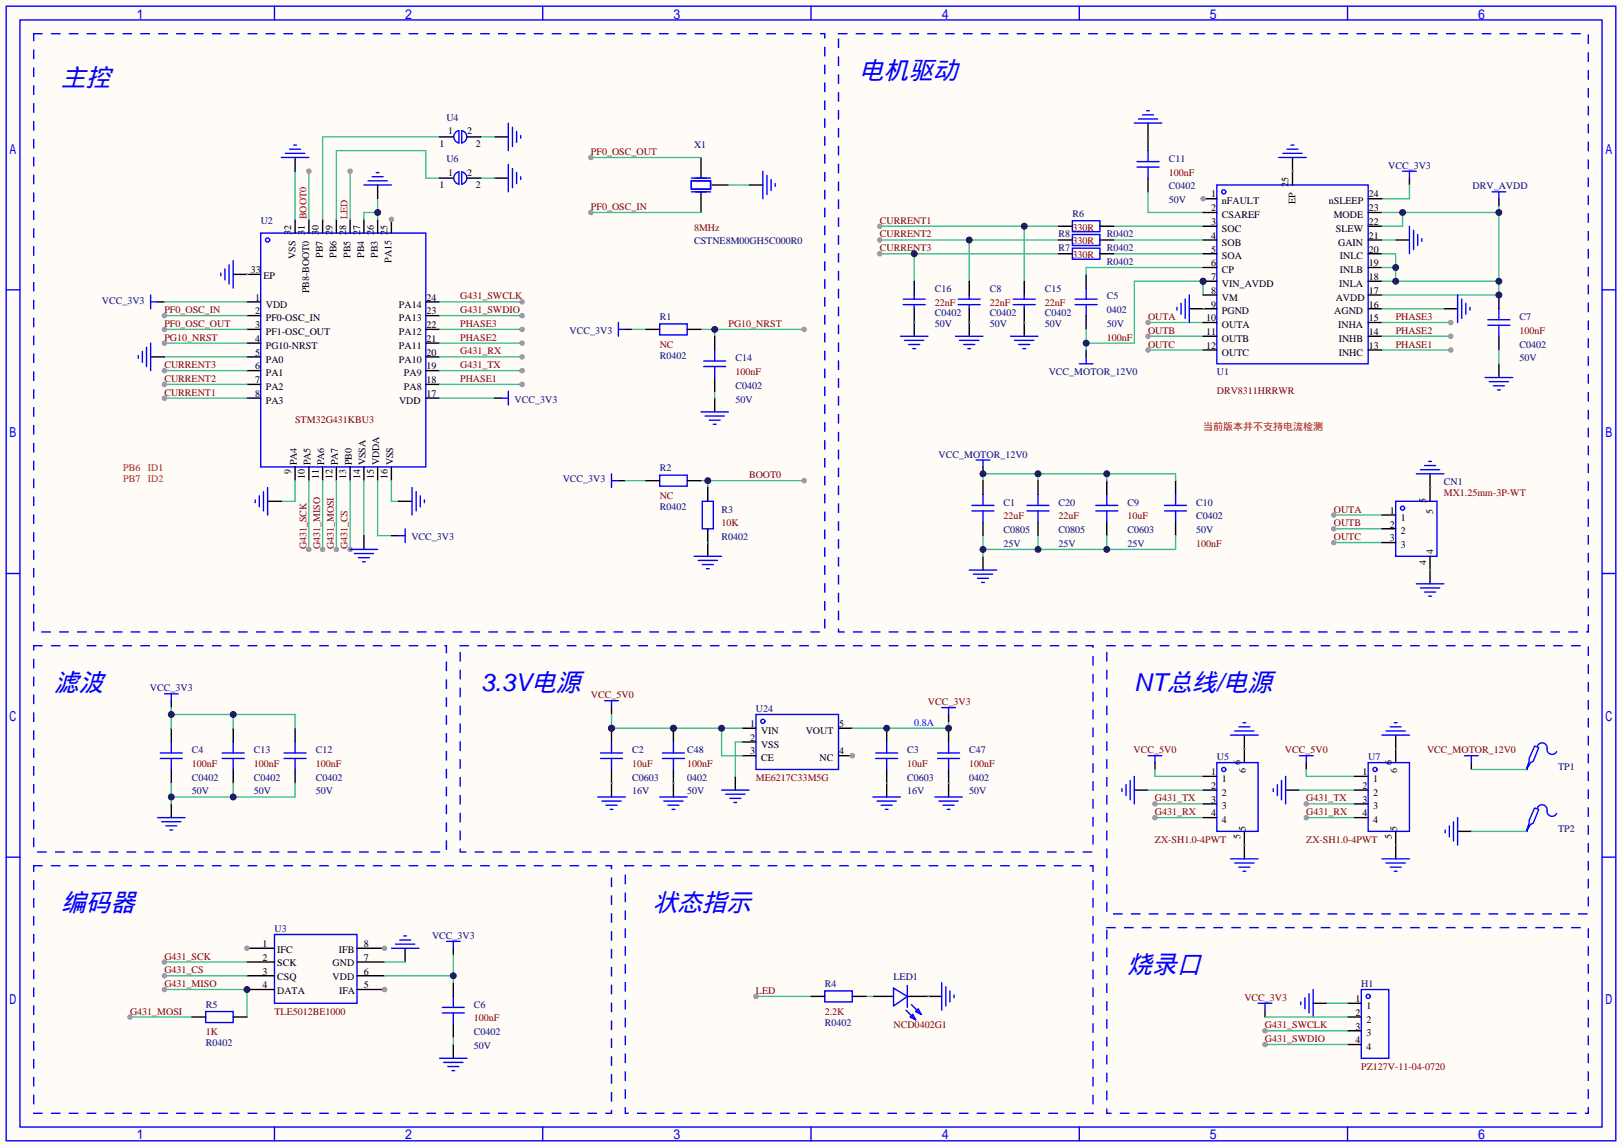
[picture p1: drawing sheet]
<svg xmlns="http://www.w3.org/2000/svg" width="299mm" height="212mm" viewBox="0 0 299 212" stroke-linecap="round" stroke-linejoin="round" font-family="sans-serif">
<path d="M0 0h299.5v211.8h-299.5z" fill="#fffcf7"/>
<g fill="none" stroke="#00f" stroke-width=".25">
<path d="M1.1 1.1h297.2v209.6h-297.2zM3.7 3.7h292.1v204.5h-292.1zM50.7 1.1v2.6M100.2 1.1v2.6M149.7 1.1v2.6M199.3 1.1v2.6M248.8 1.1v2.6M1.1 53.5h2.6M48.1 43.1h30.5v43.1h-30.5zM295.8 53.5h2.5M1.1 105.9h2.6M295.8 105.9h2.5"/>
<path d="M212 139.6h2.5M213.2 139.6v1.2M227.2 135.8h5.1M228 135h3.5M228.7 134.2h2.1M229.5 133.5h.5M239.9 139.6h2.5M241.2 139.6v1.2M255.1 135.8h5.1M255.9 135h3.6M256.7 134.2h2M257.4 133.5h.5"/>
<path d="M1.1 158.3h2.6M207.1 145.7v.5M207.9 144.9v2M208.7 144.1v3.6M209.4 143.4v5.1M227.2 158.6h5.1M228 159.4h3.5M235.1 145.7v.5M235.8 144.9v2M236.6 144.1v3.6M237.4 143.4v5.1M255.1 158.6h5.1"/>
<path d="M255.9 159.4h3.6M266.8 153.3v.5M267.6 152.5v2.1M268.4 151.8v3.5M269.1 151v5.1M295.8 158.3h2.5M228.7 160.1h2.1M229.5 160.9h.5M256.7 160.1h2M257.4 160.9h.5M50.7 208.2v2.5M100.2 208.2v2.5"/>
<path d="M149.7 208.2v2.5M199.3 208.2v2.5M248.8 208.2v2.5"/>
<circle cx="49.4" cy="44.3" r=".38"/>
</g>
<g fill="none" stroke="#000" stroke-width=".25">
<path d="M45.6 55.8h2.5M45.6 58.3h2.5M72.3 40.5v2.6M78.6 55.8h2.6M78.6 58.3h2.6M45.6 60.8h2.5M45.6 63.4h2.5M45.6 65.9h2.5M45.6 68.5h2.5M45.6 71h2.5M45.6 73.5h2.5M78.6 60.8h2.6"/>
<path d="M78.6 63.4h2.6M78.6 65.9h2.6M78.6 68.5h2.6M78.6 71h2.6M78.6 73.5h2.6M54.5 86.2v2.6M57 86.2v2.6M59.6 86.2v2.6M62.1 86.2v2.6M64.6 86.2v2.6M67.2 86.2v2.6M69.7 86.2v2.6"/>
<path d="M72.3 86.2v2.6M229.7 135.8v2.5M257.7 135.8v2.5M209.4 145.9h2.6M213.2 140.8v1.3M229.7 156.1v2.5M237.4 145.9h2.5M241.2 140.8v1.3M257.7 156.1v2.5M269.1 153.5h2.6"/>
</g>
<circle cx="72.3" cy="40.5" r=".51" fill="#999"/>
<path d="M45.6 50.7h2.5M54.5 40.5v2.6M57 40.5v2.6M59.6 40.5v2.6M62.1 40.5v2.6M64.6 40.5v2.6M67.2 40.5v2.6M69.7 40.5v2.6M45.6 175.1h5.1" fill="none" stroke="#000" stroke-width=".25"/>
<path d="M50.7 172.6h15.2v12.7h-15.2z" fill="none" stroke="#00f" stroke-width=".25"/>
<circle cx="45.6" cy="175.1" r=".51" fill="#999"/>
<path d="M45.6 177.7h5.1M45.6 180.2h5.1M45.6 182.8h5.1M65.9 182.8h5.1" fill="none" stroke="#000" stroke-width=".25"/>
<circle cx="71" cy="182.8" r=".51" fill="#999"/>
<path d="M65.9 177.7h5.1M65.9 175.1h5.1M65.9 180.2h5.1" fill="none" stroke="#000" stroke-width=".25"/>
<circle cx="71" cy="175.1" r=".51" fill="#999"/>
<path d="M29.1 55.8h1.3M43.1 50.7h2.5" fill="none" stroke="#000" stroke-width=".25"/>
<path d="M27.8 54.5v2.5M27.8 55.8h1.3M40.8 50.4v.5M41.5 49.7v2M42.3 48.9v3.6M43.1 48.1v5.1" fill="none" stroke="#00f" stroke-width=".25"/>
<path d="M30.4 55.8h15.2M30.4 58.3h15.2M45.6 50.7h.1" fill="none" stroke="#3dbd91" stroke-width=".25"/>
<circle cx="30.4" cy="58.3" r=".51" fill="#999"/>
<path d="M30.4 60.8h15.2" fill="none" stroke="#3dbd91" stroke-width=".25"/>
<circle cx="30.4" cy="60.8" r=".51" fill="#999"/>
<path d="M30.4 63.4h15.2" fill="none" stroke="#3dbd91" stroke-width=".25"/>
<circle cx="30.4" cy="63.4" r=".51" fill="#999"/>
<path d="M30.4 65.9h15.2M30.4 68.5h15.2" fill="none" stroke="#3dbd91" stroke-width=".25"/>
<circle cx="30.4" cy="68.5" r=".51" fill="#999"/>
<path d="M30.4 71h15.2" fill="none" stroke="#3dbd91" stroke-width=".25"/>
<circle cx="30.4" cy="71" r=".51" fill="#999"/>
<path d="M30.4 73.5h15.2" fill="none" stroke="#3dbd91" stroke-width=".25"/>
<circle cx="30.4" cy="73.5" r=".51" fill="#999"/>
<path d="M81.2 55.8h15.2" fill="none" stroke="#3dbd91" stroke-width=".25"/>
<circle cx="96.4" cy="55.8" r=".51" fill="#999"/>
<path d="M81.2 58.3h15.2" fill="none" stroke="#3dbd91" stroke-width=".25"/>
<circle cx="96.4" cy="58.3" r=".51" fill="#999"/>
<path d="M81.2 60.8h15.2" fill="none" stroke="#3dbd91" stroke-width=".25"/>
<circle cx="96.4" cy="60.8" r=".51" fill="#999"/>
<path d="M81.2 63.4h15.2" fill="none" stroke="#3dbd91" stroke-width=".25"/>
<circle cx="96.4" cy="63.4" r=".51" fill="#999"/>
<path d="M81.2 65.9h15.2" fill="none" stroke="#3dbd91" stroke-width=".25"/>
<circle cx="96.4" cy="65.9" r=".51" fill="#999"/>
<path d="M81.2 68.5h15.2" fill="none" stroke="#3dbd91" stroke-width=".25"/>
<circle cx="96.4" cy="68.5" r=".51" fill="#999"/>
<path d="M81.2 71h15.2" fill="none" stroke="#3dbd91" stroke-width=".25"/>
<circle cx="96.4" cy="71" r=".51" fill="#999"/>
<path d="M54.5 31.6v8.9M57 31.6v8.9M81.2 73.5h10.1" fill="none" stroke="#3dbd91" stroke-width=".25"/>
<circle cx="57" cy="31.6" r=".51" fill="#999"/>
<path d="M64.6 31.6v8.9M81.2 25.3h-21.6v15.2M81.2 32.9h-2.6v-5.1h-16.5v12.7" fill="none" stroke="#3dbd91" stroke-width=".25"/>
<circle cx="64.6" cy="31.6" r=".51" fill="#999"/>
<path d="M69.7 36.7v3.8M69.7 39.2h-2.5v1.3" fill="none" stroke="#3dbd91" stroke-width=".25"/>
<circle cx="69.7" cy="39.2" r=".63" fill="#000080"/>
<path d="M54.5 88.8v3.8h-2.6M57 88.8v12.7" fill="none" stroke="#3dbd91" stroke-width=".25"/>
<circle cx="57" cy="101.5" r=".51" fill="#999"/>
<path d="M59.6 88.8v12.7" fill="none" stroke="#3dbd91" stroke-width=".25"/>
<circle cx="59.6" cy="101.5" r=".51" fill="#999"/>
<path d="M62.1 88.8v12.7" fill="none" stroke="#3dbd91" stroke-width=".25"/>
<circle cx="62.1" cy="101.5" r=".51" fill="#999"/>
<path d="M64.6 88.8v12.7" fill="none" stroke="#3dbd91" stroke-width=".25"/>
<circle cx="64.6" cy="101.5" r=".51" fill="#999"/>
<path d="M88.8 25.3h2.5M88.8 32.9h2.5M67.2 88.8v10.1M69.7 88.8v10.1h2.6M72.3 88.8v3.8h1.2M129.4 88.8h19.1M130.7 88.8v1.2" fill="none" stroke="#3dbd91" stroke-width=".25"/>
<path d="M54.5 29.1v2.5M69.7 34.2v2.5M91.3 32.9h2.6M91.3 25.3h2.6M27.8 65.9h2.6M91.3 73.5h1.3M49.4 92.6h2.5M67.2 98.9v2.6M72.3 98.9h1.2M73.5 92.6h2.6" fill="none" stroke="#000" stroke-width=".25"/>
<g fill="none" stroke="#00f" stroke-width=".25">
<path d="M51.9 29.1h5.1M52.7 28.3h3.6M53.5 27.6h2M54.2 26.8h.5M67.2 34.2h5.1M67.9 33.4h3.6M68.7 32.6h2M69.5 31.9h.5M93.9 22.7v5.1M93.9 30.4v5M94.6 23.5v3.6M94.6 31.1v3.6"/>
<path d="M95.4 24.3v2M95.4 31.9v2M96.1 25v.5M96.1 32.6v.5M25.5 65.7v.5M26.3 64.9v2M27.1 64.1v3.6M27.8 63.4v5.1M92.6 73.5h1.3M93.9 72.3v2.5M47.1 92.3v.5M47.9 91.6v2"/>
<path d="M48.6 90.8v3.6M49.4 90v5.1M73.5 98.9h1.3M74.8 97.7v2.5M76.1 90v5.1M76.8 90.8v3.6M77.6 91.6v2M78.4 92.3v.5M64.6 101.5h5.1M65.4 102.2h3.6M66.2 103h2M66.9 103.8h.5"/>
</g>
<circle cx="130.7" cy="88.8" r=".63" fill="#000080"/>
<circle cx="148.5" cy="88.8" r=".51" fill="#999"/>
<path d="M115.4 60.8h1.3M132 73.5v2.6M114.2 88.8h1.2M130.7 100.2v2.5" fill="none" stroke="#000" stroke-width=".25"/>
<path d="M114.2 59.6v2.5M114.2 60.8h1.2M129.4 76.1h5.1M130.2 76.8h3.5M130.9 77.6h2.1M131.7 78.4h.5M112.9 87.5v2.5M112.9 88.8h1.3M128.1 102.7h5.1M128.9 103.5h3.6M129.7 104.3h2M130.4 105h.5" fill="none" stroke="#00f" stroke-width=".25"/>
<path d="M116.7 60.8h2.6M129.4 60.8h19.1M132 60.8v1.3M132 72.3v1.2" fill="none" stroke="#3dbd91" stroke-width=".25"/>
<circle cx="132" cy="60.8" r=".63" fill="#000080"/>
<circle cx="148.5" cy="60.8" r=".51" fill="#999"/>
<path d="M212 35.4v3.8h10.1M222.1 49.4h-21.6v1.3M222.1 54.5v-2.6h-12.7v11.5h-8.9M200.5 60.8v3.8M115.4 88.8h3.9" fill="none" stroke="#3dbd91" stroke-width=".25"/>
<path d="M212 22.7v2.6M200.5 50.7v2.5M200.5 58.3v2.5M200.5 64.6v1.3" fill="none" stroke="#000" stroke-width=".25"/>
<path d="M209.4 22.7h5.1M210.2 22h3.5M210.9 21.2h2.1M211.7 20.4h.5M198.5 55.2h4.1M198.5 56.3h4.1M200.5 53.2v2M200.5 56.3v2M199.3 67.2h2.5M200.5 65.9v1.3" fill="none" stroke="#00f" stroke-width=".25"/>
<g fill="#000080">
<circle cx="222.1" cy="51.9" r=".63"/>
<circle cx="200.5" cy="63.4" r=".63"/>
</g>
<path d="M162.4 41.8h33.1M189.1 41.8v10.1M205.6 41.8h16.5" fill="none" stroke="#3dbd91" stroke-width=".25"/>
<circle cx="189.1" cy="41.8" r=".63" fill="#000080"/>
<circle cx="162.4" cy="41.8" r=".51" fill="#999"/>
<path d="M162.4 44.3h33.1M178.9 44.3v7.6M205.6 44.3h16.5" fill="none" stroke="#3dbd91" stroke-width=".25"/>
<circle cx="178.9" cy="44.3" r=".63" fill="#000080"/>
<circle cx="162.4" cy="44.3" r=".51" fill="#999"/>
<path d="M162.4 46.9h33.1M168.8 46.9v5" fill="none" stroke="#3dbd91" stroke-width=".25"/>
<circle cx="168.8" cy="46.9" r=".63" fill="#000080"/>
<circle cx="162.4" cy="46.9" r=".51" fill="#999"/>
<path d="M260.2 34.2v2.5h-5.1M205.6 46.9h16.5M212 59.6h10.1" fill="none" stroke="#3dbd91" stroke-width=".25"/>
<g fill="none" stroke="#000" stroke-width=".25">
<path d="M212 25.3v2.5M212 32.9v2.5M260.2 32.9v1.3M276.7 54.5v2.5M132 62.1v2.5M132 69.7v2.6M276.7 62.1v2.5M31.6 134.5v2.5M43.1 134.5v2.5M54.5 134.5v2.5M31.6 142.1v2.6M43.1 142.1v2.6"/>
<path d="M54.5 142.1v2.6M83.7 181.5v2.5M83.7 189.1v2.5"/>
</g>
<g fill="none" stroke="#00f" stroke-width=".25">
<path d="M209.9 30.9h4.1M209.9 29.8h4.1M212 27.8v2M212 30.9v2M259 31.6h2.5M260.2 31.6v1.3M274.7 59.1h4.1M276.7 57v2.1M129.9 67.7h4.1M129.9 66.7h4.1M132 64.6v2.1M132 67.7v2"/>
<path d="M274.7 60.1h4.1M276.7 60.1v2M29.6 139.1h4.1M31.6 137v2.1M41 139.1h4.1M43.1 137v2.1M52.5 139.1h4M54.5 137v2.1M29.6 140.1h4.1M31.6 140.1v2M41 140.1h4.1M43.1 140.1v2"/>
<path d="M52.5 140.1h4M54.5 140.1v2M81.7 187.1h4M81.7 186.1h4M83.7 184v2.1M83.7 187.1v2"/>
</g>
<circle cx="212" cy="59.6" r=".51" fill="#999"/>
<path d="M212 62.1h10.1" fill="none" stroke="#3dbd91" stroke-width=".25"/>
<circle cx="212" cy="62.1" r=".51" fill="#999"/>
<path d="M212 64.6h10.1" fill="none" stroke="#3dbd91" stroke-width=".25"/>
<circle cx="212" cy="64.6" r=".51" fill="#999"/>
<g fill="none" stroke="#00f" stroke-width=".25">
<path d="M224.7 34.2h27.9v33h-27.9z"/>
<circle cx="225.9" cy="35.4" r=".38"/>
</g>
<path d="M222.1 36.7h2.6" fill="none" stroke="#000" stroke-width=".25"/>
<circle cx="222.1" cy="36.7" r=".51" fill="#999"/>
<path d="M222.1 39.2h2.6M222.1 41.8h2.6M222.1 44.3h2.6M222.1 46.9h2.6M222.1 49.4h2.6M222.1 51.9h2.6" fill="none" stroke="#000" stroke-width=".25"/>
<circle cx="222.1" cy="51.9" r=".63" fill="#000080"/>
<g fill="none" stroke="#000" stroke-width=".25">
<path d="M238.6 29.1v5.1M252.6 39.2h2.5M252.6 36.7h2.5M222.1 54.5h2.6M222.1 57h2.6M222.1 59.6h2.6M252.6 54.5h2.5M252.6 57h2.5M252.6 59.6h2.5M252.6 51.9h2.5M252.6 49.4h2.5M252.6 46.9h2.5"/>
<path d="M252.6 44.3h2.5M252.6 41.8h2.5M222.1 62.1h2.6M222.1 64.6h2.6M252.6 62.1h2.5M252.6 64.6h2.5"/>
</g>
<path d="M236.1 29.1h5.1M236.9 28.3h3.5M237.6 27.6h2M238.4 26.8h.5" fill="none" stroke="#00f" stroke-width=".25"/>
<path d="M238.6 31.6h.1M255.1 64.6h12.7" fill="none" stroke="#3dbd91" stroke-width=".25"/>
<circle cx="267.8" cy="64.6" r=".51" fill="#999"/>
<path d="M255.1 62.1h12.7" fill="none" stroke="#3dbd91" stroke-width=".25"/>
<circle cx="267.8" cy="62.1" r=".51" fill="#999"/>
<path d="M255.1 59.6h12.7" fill="none" stroke="#3dbd91" stroke-width=".25"/>
<circle cx="267.8" cy="59.6" r=".51" fill="#999"/>
<path d="M219.6 57h2.5" fill="none" stroke="#000" stroke-width=".25"/>
<path d="M217.3 56.8v.5M218.1 56v2M218.8 55.2v3.6M219.6 54.5v5.1" fill="none" stroke="#00f" stroke-width=".25"/>
<path d="M255.1 39.2h21.6M259 39.2v2.6h-3.9M276.7 38v16.5h-21.6M222.1 57h.1M255.1 46.9h2.6v5M255.1 49.4h2.6M255.1 51.9h21.6" fill="none" stroke="#3dbd91" stroke-width=".25"/>
<g fill="#000080">
<circle cx="259" cy="39.2" r=".63"/>
<circle cx="276.7" cy="39.2" r=".63"/>
<circle cx="276.7" cy="51.9" r=".63"/>
<circle cx="257.7" cy="49.4" r=".63"/>
<circle cx="257.7" cy="51.9" r=".63"/>
<circle cx="276.7" cy="54.5" r=".63"/>
</g>
<g fill="none" stroke="#000" stroke-width=".25">
<path d="M81.2 25.3h2.5M81.2 32.9h2.5M86.2 25.3h2.6M86.2 32.9h2.6M276.7 36.7v1.3M168.8 59.6v2.5M178.9 59.6v2.5M189.1 59.6v2.5M257.7 44.3h2.5M266.6 57h2.5M276.7 67.2v2.5M181.5 86.2v1.3"/>
<path d="M204.3 88.8v2.5M204.3 96.4v2.5M217 88.8v2.5M217 96.4v2.5M264 87.5v2.5M264 105.3v2.5"/>
</g>
<g fill="none" stroke="#00f" stroke-width=".25">
<path d="M84.1 24.4l.6-.3v2.3a1.16 1.16 0 0 1-.6-2zM84.1 32.1l.6-.4v2.3a1.16 1.16 0 0 1-.6-1.9zM85.2 24.1a1.16 1.16 0 0 1 1 1.2 1.16 1.16 0 0 1-1 1.1zM85.2 31.7a1.16 1.16 0 0 1 1 1.2 1.16 1.16 0 0 1-1 1.1zM275.5 35.4h2.5M276.7 35.4v1.3M260.2 41.8v5.1M261 42.5v3.6M261.7 43.3v2M262.5 44.1v.5M269.1 54.5v5.1M269.9 55.2v3.6"/>
<path d="M270.6 56v2M271.4 56.8v.5M166.2 62.1h5.1M167 62.9h3.6M167.8 63.6h2M168.5 64.4h.5M176.4 62.1h5.1M177.2 62.9h3.5M177.9 63.6h2.1M178.7 64.4h.5M186.6 62.1h5M187.3 62.9h3.6"/>
<path d="M188.1 63.6h2M188.8 64.4h.6M274.2 69.7h5.1M275 70.5h3.5M275.7 71.2h2M276.5 72h.5M180.2 85h2.6M181.5 85v1.2M202.3 93.3h4.1M202.3 94.4h4.1M204.3 91.3v2M204.3 94.4v2"/>
<path d="M215 93.3h4.1M215 94.4h4.1M217 91.3v2M217 94.4v2M261.5 87.5h5.1M262.3 86.7h3.5M263 86h2M263.8 85.2h.5M261.5 107.8h5.1M262.3 108.6h3.5M263 109.3h2M263.8 110.1h.5"/>
</g>
<path d="M255.1 44.3h2.6M255.1 57h11.5M276.7 64.6v2.6M181.5 88.8v-1.3h35.5v1.3M191.6 87.5v1.3M204.3 87.5v1.3" fill="none" stroke="#3dbd91" stroke-width=".25"/>
<g fill="#000080">
<circle cx="204.3" cy="87.5" r=".63"/>
<circle cx="191.6" cy="87.5" r=".63"/>
<circle cx="181.5" cy="87.5" r=".63"/>
</g>
<path d="M181.5 102.7v2.6" fill="none" stroke="#000" stroke-width=".25"/>
<path d="M178.9 105.3h5.1M179.7 106h3.6M180.5 106.8h2M181.2 107.6h.5" fill="none" stroke="#00f" stroke-width=".25"/>
<path d="M181.5 98.9v3.8M191.6 98.9v2.6M204.3 98.9v2.6M217 98.9v2.6h-35.5" fill="none" stroke="#3dbd91" stroke-width=".25"/>
<g fill="#000080">
<circle cx="181.5" cy="101.5" r=".63"/>
<circle cx="191.6" cy="101.5" r=".63"/>
<circle cx="204.3" cy="101.5" r=".63"/>
</g>
<path d="M83.7 175.1v1.3" fill="none" stroke="#000" stroke-width=".25"/>
<path d="M82.4 173.9h2.6M83.7 173.9v1.2" fill="none" stroke="#00f" stroke-width=".25"/>
<path d="M83.7 176.4v5.1M71 180.2h12.7" fill="none" stroke="#3dbd91" stroke-width=".25"/>
<circle cx="83.7" cy="180.2" r=".63" fill="#000080"/>
<path d="M74.8 175.1v2.6M83.7 192.9v2.6" fill="none" stroke="#000" stroke-width=".25"/>
<path d="M72.3 175.1h5M73 174.4h3.6M73.8 173.6h2M74.5 172.8h.6M81.2 195.5h5M81.9 196.2h3.6M82.7 197h2M83.4 197.7h.5" fill="none" stroke="#00f" stroke-width=".25"/>
<path d="M30.4 177.7h15.2M71 177.7h3.8M83.7 191.6v1.3" fill="none" stroke="#3dbd91" stroke-width=".25"/>
<circle cx="30.4" cy="177.7" r=".51" fill="#999"/>
<path d="M30.4 180.2h15.2" fill="none" stroke="#3dbd91" stroke-width=".25"/>
<circle cx="30.4" cy="180.2" r=".51" fill="#999"/>
<path d="M30.4 182.8h15.2v5" fill="none" stroke="#3dbd91" stroke-width=".25"/>
<circle cx="45.6" cy="182.8" r=".63" fill="#000080"/>
<circle cx="30.4" cy="182.8" r=".51" fill="#999"/>
<path d="M24 187.8h11.4" fill="none" stroke="#3dbd91" stroke-width=".25"/>
<circle cx="24" cy="187.8" r=".51" fill="#999"/>
<path d="M139.6 184h10.1" fill="none" stroke="#3dbd91" stroke-width=".25"/>
<circle cx="139.6" cy="184" r=".51" fill="#999"/>
<g fill="none" stroke="#00f" stroke-width=".25">
<path d="M139.6 132h15.2v10.1h-15.2zM165 182.5l2.5 1.5-2.5 1.8zM167.3 186.6l1.7 1.7M167.5 182v4.1M168 187.8l.5-.5 .5 1zM168.3 185.5l1.8 1.8M169 186.8l.5-.5 .6 1zM173.9 181.5v5.1M174.6 182.2v3.6M175.4 183v2M176.1 183.8v.5"/>
<circle cx="140.8" cy="133.2" r=".38"/>
</g>
<path d="M137 134.5h2.6M137 137h2.6M137 139.6h2.6M154.8 139.6h2.6M161.2 184h3.8M167.5 184h6.4" fill="none" stroke="#000" stroke-width=".25"/>
<path d="M159.9 184h1.3M171.3 184h.1" fill="none" stroke="#3dbd91" stroke-width=".25"/>
<circle cx="157.4" cy="139.6" r=".51" fill="#999"/>
<path d="M154.8 134.5h2.6" fill="none" stroke="#000" stroke-width=".25"/>
<path d="M246.3 95.1h8.8" fill="none" stroke="#3dbd91" stroke-width=".25"/>
<circle cx="246.3" cy="95.1" r=".51" fill="#999"/>
<path d="M246.3 97.7h8.8" fill="none" stroke="#3dbd91" stroke-width=".25"/>
<circle cx="246.3" cy="97.7" r=".51" fill="#999"/>
<path d="M246.3 100.2h8.8" fill="none" stroke="#3dbd91" stroke-width=".25"/>
<circle cx="246.3" cy="100.2" r=".51" fill="#999"/>
<path d="M112.9 130.7v1.3" fill="none" stroke="#000" stroke-width=".25"/>
<path d="M111.6 129.4h2.6M112.9 129.4v1.3" fill="none" stroke="#00f" stroke-width=".25"/>
<path d="M112.9 132v2.5h24.1M133.2 134.5v5.1h3.8" fill="none" stroke="#3dbd91" stroke-width=".25"/>
<g fill="#000080">
<circle cx="112.9" cy="134.5" r=".63"/>
<circle cx="124.3" cy="134.5" r=".63"/>
<circle cx="133.2" cy="134.5" r=".63"/>
</g>
<path d="M175.1 132v1.2M175.1 134.5v2.5M112.9 144.7v2.5M135.8 143.4v2.5M163.7 144.7v2.5M175.1 142.1v2.6M233.6 186.6v1.2" fill="none" stroke="#000" stroke-width=".25"/>
<g fill="none" stroke="#00f" stroke-width=".25">
<path d="M173.1 139.1h4.1M173.9 130.7h2.5M175.1 130.7v1.3M175.1 137v2.1M110.4 147.2h5M111.1 148h3.6M111.9 148.7h2M112.6 149.5h.6M133.2 145.9h5.1M134 146.7h3.5M134.7 147.4h2.1M135.5 148.2h.5"/>
<path d="M161.2 147.2h5M161.9 148h3.6M162.7 148.7h2M163.4 149.5h.6M173.1 140.1h4.1M232.3 185.3h2.5M233.6 185.3v1.3"/>
</g>
<path d="M137 137h-1.2v6.4M175.1 133.2v1.3h-17.7" fill="none" stroke="#3dbd91" stroke-width=".25"/>
<circle cx="175.1" cy="134.5" r=".63" fill="#000080"/>
<path d="M122.3 139.1h4.1M124.3 137v2.1M122.3 140.1h4.1M175.1 140.1v2" fill="none" stroke="#00f" stroke-width=".25"/>
<path d="M124.3 134.5v2.5M124.3 142.1v2.6" fill="none" stroke="#000" stroke-width=".25"/>
<circle cx="124.3" cy="134.5" r=".63" fill="#000080"/>
<g fill="none" stroke="#00f" stroke-width=".25">
<path d="M30.4 128.1h2.5M31.6 128.1v1.3M29.1 151h5.1M29.8 151.8h3.6M30.6 152.5h2M31.4 153.3h.5M121.8 147.2h5.1M122.6 148h3.5M123.3 148.7h2M124.1 149.5h.5M124.3 140.1v2M172.6 147.2h5.1"/>
<path d="M173.4 148h3.5M174.1 148.7h2M174.9 149.5h.5"/>
</g>
<path d="M31.6 129.4v1.3M31.6 148.5v2.5M124.3 144.7v2.5M175.1 144.7v2.5" fill="none" stroke="#000" stroke-width=".25"/>
<path d="M31.6 144.7v3.8M43.1 144.7v2.5M54.5 144.7v2.5h-22.9M124.3 144.7h.1M175.1 144.7h.1" fill="none" stroke="#3dbd91" stroke-width=".25"/>
<g fill="#000080">
<circle cx="43.1" cy="147.2" r=".63"/>
<circle cx="31.6" cy="147.2" r=".63"/>
</g>
<path d="M31.6 132h22.9v2.5M31.6 130.7v3.8M43.1 132v2.5" fill="none" stroke="#3dbd91" stroke-width=".25"/>
<g fill="#000080">
<circle cx="43.1" cy="132" r=".63"/>
<circle cx="31.6" cy="132" r=".63"/>
</g>
<g fill="none" stroke="#00f" stroke-width=".25">
<path d="M240.2 185v.5M240.9 184.3v2M241.7 183.5v3.6M242.4 182.8v5M251.3 182.8h5.1v12.7h-5.1z"/>
<circle cx="252.6" cy="184" r=".38"/>
</g>
<path d="M242.4 185.3h2.6M248.8 185.3h2.5M248.8 187.8h2.5M248.8 190.4h2.5M248.8 192.9h2.5" fill="none" stroke="#000" stroke-width=".25"/>
<path d="M233.6 187.8h15.2M233.6 190.4h15.2M245 185.3h3.8" fill="none" stroke="#3dbd91" stroke-width=".25"/>
<circle cx="233.6" cy="190.4" r=".51" fill="#999"/>
<path d="M233.6 192.9h15.2" fill="none" stroke="#3dbd91" stroke-width=".25"/>
<circle cx="233.6" cy="192.9" r=".51" fill="#999"/>
<path d="M161.7 139.1h4M163.7 137v2.1M161.7 140.1h4" fill="none" stroke="#00f" stroke-width=".25"/>
<path d="M163.7 134.5v2.5M163.7 142.1v2.6" fill="none" stroke="#000" stroke-width=".25"/>
<circle cx="163.7" cy="134.5" r=".63" fill="#000080"/>
<path d="M110.9 139.1h4M112.9 137v2.1M110.9 140.1h4M163.7 140.1v2" fill="none" stroke="#00f" stroke-width=".25"/>
<path d="M112.9 134.5v2.5M112.9 142.1v2.6" fill="none" stroke="#000" stroke-width=".25"/>
<circle cx="112.9" cy="134.5" r=".63" fill="#000080"/>
<path d="M127.6 33.4h3.6v1.5h-3.6zM127.6 32.9h3.6M127.6 35.4h3.6M112.9 140.1v2" fill="none" stroke="#00f" stroke-width=".25"/>
<path d="M109.1 29.1h20.3M112.9 144.7h.1M163.7 144.7h.1" fill="none" stroke="#3dbd91" stroke-width=".25"/>
<path d="M129.4 29.1v3.8M129.4 35.4v3.8M131.4 34.2h3.1" fill="none" stroke="#000" stroke-width=".25"/>
<circle cx="109.1" cy="29.1" r=".51" fill="#999"/>
<path d="M109.1 39.2h20.3" fill="none" stroke="#3dbd91" stroke-width=".25"/>
<circle cx="109.1" cy="39.2" r=".51" fill="#999"/>
<g fill="none" stroke="#00f" stroke-width=".25">
<path d="M140.8 31.6v5.1M141.6 32.4v3.5M142.4 33.1v2.1M143.1 33.9v.5M179.5 94.4h4M179.5 93.3h4M181.5 91.3v2M181.5 94.4v2M189.6 94.4h4.1M189.6 93.3h4.1M191.6 91.3v2M191.6 94.4v2"/>
<path d="M270.4 139.6h2.5M271.7 139.6v1.2"/>
</g>
<path d="M138.3 34.2h2.5M181.5 88.8v2.5M181.5 96.4v2.5M191.6 88.8v2.5M191.6 96.4v2.5M271.7 140.8v1.3" fill="none" stroke="#000" stroke-width=".25"/>
<path d="M134.5 34.2h3.8M212 145.9h10.1M213.2 142.1v1.3h8.9M239.9 145.9h10.2M241.2 142.1v1.3h8.9M241.2 148.5h8.9" fill="none" stroke="#3dbd91" stroke-width=".25"/>
<circle cx="241.2" cy="148.5" r=".51" fill="#999"/>
<path d="M213.2 148.5h8.9" fill="none" stroke="#3dbd91" stroke-width=".25"/>
<circle cx="213.2" cy="148.5" r=".51" fill="#999"/>
<path d="M213.2 151h8.9" fill="none" stroke="#3dbd91" stroke-width=".25"/>
<circle cx="213.2" cy="151" r=".51" fill="#999"/>
<path d="M241.2 151h8.9" fill="none" stroke="#3dbd91" stroke-width=".25"/>
<circle cx="241.2" cy="151" r=".51" fill="#999"/>
<g fill="none" stroke="#000" stroke-width=".25">
<path d="M168.8 51.9v2.6M168.8 57v2.6M178.9 51.9v2.6M178.9 57v2.6M189.1 51.9v2.6M189.1 57v2.6M195.5 41.8h2.5M195.5 46.9h2.5M195.5 44.3h2.5M203.1 41.8h2.5M203.1 46.9h2.5M203.1 44.3h2.5"/>
<path d="M119.3 60.8h2.5M126.9 60.8h2.5M119.3 88.8h2.5M126.9 88.8h2.5M130.7 90v2.6M130.7 97.7v2.5M255.1 95.1h2.6M255.1 97.7h2.6M264 90v2.6M255.1 100.2h2.6M264 102.7v2.6M229.7 138.3v2.5"/>
<path d="M257.7 138.3v2.5M222.1 151h2.6M222.1 148.5h2.6M222.1 145.9h2.6M222.1 143.4h2.6M229.7 153.5v2.6M250.1 151h2.5M250.1 148.5h2.5M250.1 145.9h2.5M250.1 143.4h2.5M257.7 153.5v2.6M281.8 142.1h.1"/>
<path d="M281.8 153.5h.1M35.4 187.8h2.6M43.1 187.8h2.5M149.7 184h2.6M157.4 184h2.5"/>
</g>
<g fill="none" stroke="#00f" stroke-width=".25">
<path d="M121.8 59.8h5.1v2h-5.1zM166.8 56.3h4M166.8 55.2h4M168.8 54.5v.7M168.8 56.3v.7M176.9 56.3h4.1M176.9 55.2h4.1M178.9 54.5v.7M178.9 56.3v.7M187.1 56.3h4M187.1 55.2h4M189.1 54.5v.7"/>
<path d="M189.1 56.3v.7M198 40.8h5.1v2h-5.1zM198 45.8h5.1v2.1h-5.1zM198 43.3h5.1v2h-5.1zM121.8 87.8h5.1v2h-5.1zM129.7 92.6h2v5.1h-2zM257.7 92.6h7.6v10.1h-7.6zM283.3 137.8l.8 .2-1 2.6-.5 .2-.8 1.3 .5-1.5v-.5zM283.8 137.8a.93 .93 0 0 1 1.2-.6 .93 .93 0 0 1 .6 1.1 .94 .94 0 0 0 .7 1 .94 .94 0 0 0 1.1-.5M224.7 140.8h7.6v12.7h-7.6zM252.6 140.8h7.6v12.7h-7.6zM283.3 149.2l.8 .3-1 2.5-.5 .3-.8 1.2 .5-1.5v-.5z"/>
<path d="M283.8 149.2a.93 .93 0 0 1 1.2-.5 .93 .93 0 0 1 .6 1 .94 .94 0 0 0 .7 1 .94 .94 0 0 0 1.1-.5M38 186.8h5.1v2h-5.1zM152.3 183h5.1v2h-5.1z"/>
<circle cx="259" cy="93.9" r=".38"/>
<circle cx="225.9" cy="142.1" r=".38"/>
<circle cx="253.9" cy="142.1" r=".38"/>
</g>
<g fill="none" stroke="#3dbd91" stroke-width=".25">
<path d="M212 25.3h.1M168.8 59.6h.1M178.9 59.6h.1M189.1 59.6h.1M264 90h.1M130.7 100.2h.1M264 105.3h.1M229.7 138.3h.1M257.7 138.3h.1M229.7 156.1h.1M257.7 156.1h.1M271.7 142.1h10.1"/>
<path d="M271.7 153.5h10.1"/>
</g>
<path d="M6.2 6.2h146.1v110.5h-146.1zM154.8 6.2h138.4v110.5h-138.4zM6.2 119.3h76.2v38.1h-76.2zM85 119.3h116.8v38.1h-116.8zM204.3 119.3h88.9v49.5h-88.9zM6.2 159.9h106.7v45.7h-106.7zM115.4 159.9h86.4v45.7h-86.4zM204.3 171.3h88.9v34.3h-88.9z" fill="none" stroke="#00f" stroke-width=".25" stroke-dasharray="1.5 1.8"/>
<g font-size="4.5" fill="#00f">
<text x="11.3" y="15.9">主控</text>
<text x="158.6" y="14.7">电机驱动</text>
<text x="10" y="127.7">滤波</text>
<text x="88.8" y="127.7">3.3V电源</text>
<text x="209.4" y="127.7">NT总线/电源</text>
<text x="11.3" y="168.3">编码器</text>
<text x="120.5" y="168.3">状态指示</text>
<text x="208.2" y="179.8">烧录口</text>
</g>
<g font-size="1.8" fill="#000080">
<text x="82.4" y="22.3">U4</text>
<text x="82.4" y="29.9">U6</text>
<text x="128.1" y="27.4">X1</text>
<text x="215.8" y="29.9">C11</text>
<text x="215.8" y="35">C0402</text>
<text x="256.3" y="31.2">VCC_3V3</text>
<text x="271.9" y="35">DRV_AVDD</text>
<text x="48.1" y="41.3">U2</text>
<text x="198" y="40.1">R6</text>
<text x="215.8" y="37.5">50V</text>
<text x="128.1" y="45.1">CSTNE8M00GH5C000R0</text>
<text x="195.5" y="46.4">R7</text>
<text x="195.5" y="43.9">R8</text>
<text x="204.3" y="43.9">R0402</text>
<text x="204.3" y="46.4">R0402</text>
<text x="204.3" y="48.9">R0402</text>
<text x="18.8" y="56.1">VCC_3V3</text>
<text x="121.8" y="59.1">R1</text>
<text x="172.6" y="54">C16</text>
<text x="172.6" y="58.3">C0402</text>
<text x="182.8" y="54">C8</text>
<text x="182.8" y="58.3">C0402</text>
<text x="192.9" y="54">C15</text>
<text x="192.9" y="58.3">C0402</text>
<text x="204.3" y="55.3">C5</text>
<text x="204.3" y="57.8">0402</text>
<text x="280.5" y="59.1">C7</text>
<text x="105.2" y="61.6">VCC_3V3</text>
<text x="172.6" y="60.4">50V</text>
<text x="182.8" y="60.4">50V</text>
<text x="192.9" y="60.4">50V</text>
<text x="204.3" y="60.4">50V</text>
<text x="280.5" y="64.2">C0402</text>
<text x="121.8" y="66.2">R0402</text>
<text x="135.8" y="66.7">C14</text>
<text x="135.8" y="71.8">C0402</text>
<text x="193.6" y="69.3">VCC_MOTOR_12V0</text>
<text x="224.7" y="69.3">U1</text>
<text x="280.5" y="66.7">50V</text>
<text x="95" y="74.3">VCC_3V3</text>
<text x="135.8" y="74.3">50V</text>
<text x="103.9" y="89.1">VCC_3V3</text>
<text x="121.8" y="87">R2</text>
<text x="173.3" y="84.5">VCC_MOTOR_12V0</text>
<text x="266.6" y="89.6">CN1</text>
<text x="121.8" y="94.2">R0402</text>
<text x="133.2" y="94.7">R3</text>
<text x="185.3" y="93.4">C1</text>
<text x="195.5" y="93.4">C20</text>
<text x="208.2" y="93.4">C9</text>
<text x="220.9" y="93.4">C10</text>
<text x="220.9" y="95.9">C0402</text>
<text x="75.9" y="99.7">VCC_3V3</text>
<text x="133.2" y="99.7">R0402</text>
<text x="185.3" y="98.5">C0805</text>
<text x="185.3" y="101">25V</text>
<text x="195.5" y="98.5">C0805</text>
<text x="195.5" y="101">25V</text>
<text x="208.2" y="101">25V</text>
<text x="208.2" y="98.5">C0603</text>
<text x="220.9" y="98.5">50V</text>
<text x="27.7" y="127.7">VCC_3V3</text>
<text x="139.6" y="131.5">U24</text>
<text x="35.4" y="139.1">C4</text>
<text x="46.9" y="139.1">C13</text>
<text x="58.3" y="139.1">C12</text>
<text x="116.7" y="139.1">C2</text>
<text x="126.9" y="139.1">C48</text>
<text x="167.5" y="139.1">C3</text>
<text x="178.9" y="139.1">C47</text>
<text x="224.7" y="140.4">U5</text>
<text x="252.6" y="140.4">U7</text>
<text x="287.7" y="142.2">TP1</text>
<text x="35.4" y="144.2">C0402</text>
<text x="35.4" y="146.7">50V</text>
<text x="46.9" y="144.2">C0402</text>
<text x="46.9" y="146.7">50V</text>
<text x="58.3" y="144.2">C0402</text>
<text x="58.3" y="146.7">50V</text>
<text x="116.7" y="144.2">C0603</text>
<text x="116.7" y="146.7">16V</text>
<text x="126.9" y="144.2">0402</text>
<text x="126.9" y="146.7">50V</text>
<text x="167.5" y="144.2">C0603</text>
<text x="167.5" y="146.7">16V</text>
<text x="178.9" y="144.2">0402</text>
<text x="178.9" y="146.7">50V</text>
<text x="287.7" y="153.6">TP2</text>
<text x="50.7" y="172.1">U3</text>
<text x="79.8" y="173.4">VCC_3V3</text>
<text x="152.3" y="182.3">R4</text>
<text x="165" y="181">LED1</text>
<text x="251.3" y="182.3">H1</text>
<text x="38" y="186.1">R5</text>
<text x="87.5" y="186.1">C6</text>
<text x="87.5" y="191.2">C0402</text>
<text x="152.3" y="189.4">R0402</text>
<text x="38" y="193.2">R0402</text>
<text x="87.5" y="193.7">50V</text>
</g>
<g font-size="1.8">
<text x="81.2" y="27.1">1</text>
<text x="82.8" y="24.8">1</text>
<text x="86.2" y="24.8">2</text>
<text x="87.8" y="27.1">2</text>
<text x="81.2" y="34.7">1</text>
<text x="82.8" y="32.4">1</text>
<text x="86.2" y="32.4">2</text>
<text x="87.8" y="34.7">2</text>
<text x="237.9" y="34.5" transform="rotate(-90 237.9 34.5)">25</text>
<text x="223.6" y="36.5">1</text>
<text x="223.6" y="39">2</text>
<text x="223.6" y="41.6">3</text>
<text x="225.6" y="37.7">nFAULT</text>
<text x="225.6" y="40.3">CSAREF</text>
<text x="239.2" y="37.7" transform="rotate(-90 239.2 37.7)">EP</text>
<text x="245.3" y="37.7">nSLEEP</text>
<text x="246.2" y="40.3">MODE</text>
<text x="252.7" y="41.6">22</text>
<text x="252.7" y="39">23</text>
<text x="252.7" y="36.5">24</text>
<text x="53.8" y="43.4" transform="rotate(-90 53.8 43.4)">32</text>
<text x="54.5" y="47.8" transform="rotate(-90 54.5 47.8)">VSS</text>
<text x="56.3" y="43.4" transform="rotate(-90 56.3 43.4)">31 BOOT0</text>
<text x="58.8" y="43.4" transform="rotate(-90 58.8 43.4)">30</text>
<text x="59.6" y="47.6" transform="rotate(-90 59.6 47.6)">PB7</text>
<text x="61.4" y="43.4" transform="rotate(-90 61.4 43.4)">29</text>
<text x="62.1" y="47.6" transform="rotate(-90 62.1 47.6)">PB6</text>
<text x="63.9" y="43.4" transform="rotate(-90 63.9 43.4)">28 LED</text>
<text x="64.7" y="47.6" transform="rotate(-90 64.7 47.6)">PB5</text>
<text x="66.5" y="43.4" transform="rotate(-90 66.5 43.4)">27</text>
<text x="67.2" y="47.6" transform="rotate(-90 67.2 47.6)">PB4</text>
<text x="69" y="43.4" transform="rotate(-90 69 43.4)">26</text>
<text x="69.8" y="47.6" transform="rotate(-90 69.8 47.6)">PB3</text>
<text x="71.5" y="43.4" transform="rotate(-90 71.5 43.4)">25</text>
<text x="223.6" y="44.1">4</text>
<text x="223.6" y="46.6">5</text>
<text x="225.6" y="42.8">SOC</text>
<text x="225.6" y="45.4">SOB</text>
<text x="225.6" y="47.9">SOA</text>
<text x="246.7" y="42.8">SLEW</text>
<text x="247.1" y="45.4">GAIN</text>
<text x="247.4" y="47.9">INLC</text>
<text x="252.7" y="46.6">20</text>
<text x="252.7" y="44.1">21</text>
<text x="46.3" y="50.4">33</text>
<text x="48.6" y="51.5">EP</text>
<text x="72.3" y="48.5" transform="rotate(-90 72.3 48.5)">PA15</text>
<text x="223.6" y="49.2">6</text>
<text x="223.6" y="51.7">7</text>
<text x="225.6" y="50.4">CP</text>
<text x="225.6" y="53">VIN_AVDD</text>
<text x="247.3" y="53">INLA</text>
<text x="247.4" y="50.4">INLB</text>
<text x="252.7" y="51.7">18</text>
<text x="252.7" y="49.2">19</text>
<text x="47.1" y="55.5">1</text>
<text x="47.1" y="58.1">2</text>
<text x="49.1" y="56.8">VDD</text>
<text x="49.1" y="59.3">PF0-OSC_IN</text>
<text x="57.1" y="54.2" transform="rotate(-90 57.1 54.2)">PB8-BOOT0</text>
<text x="73.7" y="59.3">PA13</text>
<text x="73.7" y="56.8">PA14</text>
<text x="78.7" y="58.1">23</text>
<text x="78.7" y="55.5">24</text>
<text x="222.7" y="59.3">10</text>
<text x="223.6" y="54.3">8</text>
<text x="223.6" y="56.8">9</text>
<text x="225.6" y="55.5">VM</text>
<text x="225.6" y="58.1">PGND</text>
<text x="246.3" y="58.1">AGND</text>
<text x="246.6" y="55.5">AVDD</text>
<text x="252.7" y="59.3">15</text>
<text x="252.7" y="56.8">16</text>
<text x="252.7" y="54.3">17</text>
<text x="47.1" y="60.6">3</text>
<text x="47.1" y="63.1">4</text>
<text x="47.1" y="65.7">5</text>
<text x="49.1" y="61.9">PF1-OSC_OUT</text>
<text x="49.1" y="64.4">PG10-NRST</text>
<text x="73.7" y="64.4">PA11</text>
<text x="73.7" y="61.9">PA12</text>
<text x="78.7" y="65.7">20</text>
<text x="78.7" y="63.1">21</text>
<text x="78.7" y="60.6">22</text>
<text x="222.7" y="61.9">11</text>
<text x="222.7" y="64.4">12</text>
<text x="225.6" y="60.6">OUTA</text>
<text x="225.6" y="63.1">OUTB</text>
<text x="225.6" y="65.7">OUTC</text>
<text x="247.1" y="60.6">INHA</text>
<text x="247.2" y="65.7">INHC</text>
<text x="247.2" y="63.1">INHB</text>
<text x="252.7" y="64.4">13</text>
<text x="252.7" y="61.9">14</text>
<text x="47.1" y="68.2">6</text>
<text x="47.1" y="70.8">7</text>
<text x="49.1" y="67">PA0</text>
<text x="49.1" y="69.5">PA1</text>
<text x="73.7" y="67">PA10</text>
<text x="74.6" y="69.5">PA9</text>
<text x="78.7" y="70.8">18</text>
<text x="78.7" y="68.2">19</text>
<text x="47.1" y="73.3">8</text>
<text x="49.1" y="72">PA2</text>
<text x="49.1" y="74.6">PA3</text>
<text x="73.7" y="74.6">VDD</text>
<text x="74.6" y="72">PA8</text>
<text x="78.7" y="73.3">17</text>
<text x="53.8" y="87.5" transform="rotate(-90 53.8 87.5)">9</text>
<text x="54.8" y="86" transform="rotate(-90 54.8 86)">PA4</text>
<text x="56.3" y="88.4" transform="rotate(-90 56.3 88.4)">10</text>
<text x="57.3" y="86" transform="rotate(-90 57.3 86)">PA5</text>
<text x="58.8" y="88.4" transform="rotate(-90 58.8 88.4)">11</text>
<text x="59.9" y="86" transform="rotate(-90 59.9 86)">PA6</text>
<text x="61.4" y="88.4" transform="rotate(-90 61.4 88.4)">12</text>
<text x="62.4" y="86" transform="rotate(-90 62.4 86)">PA7</text>
<text x="63.9" y="88.4" transform="rotate(-90 63.9 88.4)">13</text>
<text x="64.9" y="86" transform="rotate(-90 64.9 86)">PB0</text>
<text x="66.5" y="88.4" transform="rotate(-90 66.5 88.4)">14</text>
<text x="67.5" y="86" transform="rotate(-90 67.5 86)">VSSA</text>
<text x="69" y="88.4" transform="rotate(-90 69 88.4)">15</text>
<text x="70" y="86" transform="rotate(-90 70 86)">VDDA</text>
<text x="71.5" y="88.4" transform="rotate(-90 71.5 88.4)">16</text>
<text x="72.6" y="86" transform="rotate(-90 72.6 86)">VSS</text>
<text x="256.6" y="94.9">1</text>
<text x="263.3" y="92.9" transform="rotate(-90 263.3 92.9)">5</text>
<text x="264.6" y="94.9" transform="rotate(-90 264.6 94.9)">5</text>
<text x="256.6" y="97.4">2</text>
<text x="256.6" y="100">3</text>
<text x="258.6" y="96.2">1</text>
<text x="258.6" y="98.7">2</text>
<text x="258.6" y="101.2">3</text>
<text x="263.3" y="104.3" transform="rotate(-90 263.3 104.3)">4</text>
<text x="264.6" y="102.3" transform="rotate(-90 264.6 102.3)">4</text>
<text x="138.5" y="134.3">1</text>
<text x="138.5" y="136.8">2</text>
<text x="140.5" y="135.5">VIN</text>
<text x="148.8" y="135.5">VOUT</text>
<text x="154.9" y="134.3">5</text>
<text x="138.5" y="139.3">3</text>
<text x="140.5" y="138.1">VSS</text>
<text x="140.5" y="140.6">CE</text>
<text x="151.3" y="140.6">NC</text>
<text x="154.9" y="139.3">4</text>
<text x="223.6" y="143.2">1</text>
<text x="229" y="141.3" transform="rotate(-90 229 141.3)">6</text>
<text x="230" y="142.8" transform="rotate(-90 230 142.8)">6</text>
<text x="251.6" y="143.2">1</text>
<text x="257" y="141.3" transform="rotate(-90 257 141.3)">6</text>
<text x="258" y="142.8" transform="rotate(-90 258 142.8)">6</text>
<text x="223.6" y="148.2">3</text>
<text x="223.6" y="145.7">2</text>
<text x="225.6" y="149.5">3</text>
<text x="225.6" y="147">2</text>
<text x="225.6" y="144.4">1</text>
<text x="251.6" y="148.2">3</text>
<text x="251.6" y="145.7">2</text>
<text x="253.5" y="149.5">3</text>
<text x="253.5" y="147">2</text>
<text x="253.5" y="144.4">1</text>
<text x="223.6" y="150.8">4</text>
<text x="225.6" y="152">4</text>
<text x="229" y="155" transform="rotate(-90 229 155)">5</text>
<text x="230" y="153.5" transform="rotate(-90 230 153.5)">5</text>
<text x="251.6" y="150.8">4</text>
<text x="253.5" y="152">4</text>
<text x="257" y="155" transform="rotate(-90 257 155)">5</text>
<text x="258" y="153.5" transform="rotate(-90 258 153.5)">5</text>
<text x="48.5" y="174.9">1</text>
<text x="48.5" y="177.4">2</text>
<text x="48.5" y="180">3</text>
<text x="51.2" y="175.9">IFC</text>
<text x="51.2" y="178.5">SCK</text>
<text x="61.4" y="178.5">GND</text>
<text x="62.6" y="175.9">IFB</text>
<text x="67.2" y="180">6</text>
<text x="67.2" y="177.4">7</text>
<text x="67.2" y="174.9">8</text>
<text x="48.5" y="182.5">4</text>
<text x="51.2" y="181">CSQ</text>
<text x="51.2" y="183.5">DATA</text>
<text x="61.4" y="181">VDD</text>
<text x="62.6" y="183.5">IFA</text>
<text x="67.2" y="182.5">5</text>
<text x="250.3" y="185.1">1</text>
<text x="250.3" y="187.6">2</text>
<text x="250.3" y="190.1">3</text>
<text x="252.3" y="186.3">1</text>
<text x="252.3" y="188.9">2</text>
<text x="252.3" y="191.4">3</text>
<text x="250.3" y="192.7">4</text>
<text x="252.3" y="194">4</text>
</g>
<g font-size="1.8" fill="#800000">
<text x="109.1" y="28.6">PF0_OSC_OUT</text>
<text x="215.8" y="32.4">100nF</text>
<text x="109.1" y="38.8">PF0_OSC_IN</text>
<text x="162.4" y="41.3">CURRENT1</text>
<text x="128.1" y="42.6">8MHz</text>
<text x="162.4" y="43.9">CURRENT2</text>
<text x="162.4" y="46.4">CURRENT3</text>
<text x="198" y="42.6">330R</text>
<text x="198" y="47.7">330R</text>
<text x="198" y="45.1">330R</text>
<text x="30.4" y="57.8">PF0_OSC_IN</text>
<text x="85" y="55.3">G431_SWCLK</text>
<text x="85" y="57.8">G431_SWDIO</text>
<text x="172.6" y="56.6">22nF</text>
<text x="182.8" y="56.6">22nF</text>
<text x="192.9" y="56.6">22nF</text>
<text x="212" y="59.1">OUTA</text>
<text x="257.7" y="59.1">PHASE3</text>
<text x="30.4" y="60.4">PF0_OSC_OUT</text>
<text x="30.4" y="62.9">PG10_NRST</text>
<text x="85" y="60.4">PHASE3</text>
<text x="85" y="62.9">PHASE2</text>
<text x="85" y="65.5">G431_RX</text>
<text x="121.8" y="64.2">NC</text>
<text x="134.5" y="60.4">PG10_NRST</text>
<text x="204.3" y="62.9">100nF</text>
<text x="212" y="61.6">OUTB</text>
<text x="212" y="64.2">OUTC</text>
<text x="257.7" y="64.2">PHASE1</text>
<text x="257.7" y="61.6">PHASE2</text>
<text x="280.5" y="61.6">100nF</text>
<text x="30.4" y="68">CURRENT3</text>
<text x="30.4" y="70.5">CURRENT2</text>
<text x="85" y="68">G431_TX</text>
<text x="85" y="70.5">PHASE1</text>
<text x="135.8" y="69.3">100nF</text>
<text x="30.4" y="73.1">CURRENT1</text>
<text x="224.7" y="72.8">DRV8311HRRWR</text>
<text x="54.5" y="78.2">STM32G431KBU3</text>
<text x="138.3" y="88.3">BOOT0</text>
<text x="121.8" y="92.1">NC</text>
<text x="185.3" y="95.9">22uF</text>
<text x="195.5" y="95.9">22uF</text>
<text x="208.2" y="95.9">10uF</text>
<text x="246.3" y="94.7">OUTA</text>
<text x="266.6" y="91.6">MX1.25mm-3P-WT</text>
<text x="56.6" y="101.5" transform="rotate(-90 56.6 101.5)">G431_SCK</text>
<text x="59.1" y="101.5" transform="rotate(-90 59.1 101.5)">G431_MISO</text>
<text x="61.6" y="101.5" transform="rotate(-90 61.6 101.5)">G431_MOSI</text>
<text x="64.2" y="101.5" transform="rotate(-90 64.2 101.5)">G431_CS</text>
<text x="133.2" y="97.2">10K</text>
<text x="220.9" y="101">100nF</text>
<text x="246.3" y="97.2">OUTB</text>
<text x="246.3" y="99.7">OUTC</text>
<text x="109.1" y="129">VCC_5V0</text>
<text x="171.3" y="130.2">VCC_3V3</text>
<text x="35.4" y="141.7">100nF</text>
<text x="46.9" y="141.7">100nF</text>
<text x="58.3" y="141.7">100nF</text>
<text x="116.7" y="141.7">10uF</text>
<text x="126.9" y="141.7">100nF</text>
<text x="167.5" y="141.7">10uF</text>
<text x="178.9" y="141.7">100nF</text>
<text x="209.3" y="139.1">VCC_5V0</text>
<text x="237.2" y="139.1">VCC_5V0</text>
<text x="263.5" y="139.1">VCC_MOTOR_12V0</text>
<text x="139.6" y="144.2">ME6217C33M5G</text>
<text x="213.2" y="148">G431_TX</text>
<text x="241.2" y="148">G431_TX</text>
<text x="213.2" y="150.5">G431_RX</text>
<text x="213.2" y="155.6">ZX-SH1.0-4PWT</text>
<text x="241.2" y="150.5">G431_RX</text>
<text x="241.2" y="155.6">ZX-SH1.0-4PWT</text>
<text x="30.4" y="177.2">G431_SCK</text>
<text x="30.4" y="179.8">G431_CS</text>
<text x="30.4" y="182.3">G431_MISO</text>
<text x="139.6" y="183.6">LED</text>
<text x="229.7" y="184.8">VCC_3V3</text>
<text x="24" y="187.4">G431_MOSI</text>
<text x="38" y="191.2">1K</text>
<text x="50.7" y="187.4">TLE5012BE1000</text>
<text x="87.5" y="188.6">100nF</text>
<text x="152.3" y="187.4">2.2K</text>
<text x="165" y="189.9">NCD0402G1</text>
<text x="233.6" y="189.9">G431_SWCLK</text>
<text x="233.6" y="192.5">G431_SWDIO</text>
<text x="251.3" y="197.5">PZ127V-11-04-0720</text>
</g>
<g font-size="1.8" fill="#f00">
<text x="222.1" y="79.4">当前版本并不支持电流检测</text>
<text x="22.7" y="87">PB6</text>
<text x="22.7" y="89.1">PB7</text>
<text x="27.3" y="87">ID1</text>
<text x="27.3" y="89.1">ID2</text>
</g>
<text font-size="1.8" fill="#00f" x="168.8" y="134">0.8A</text>
</svg>
